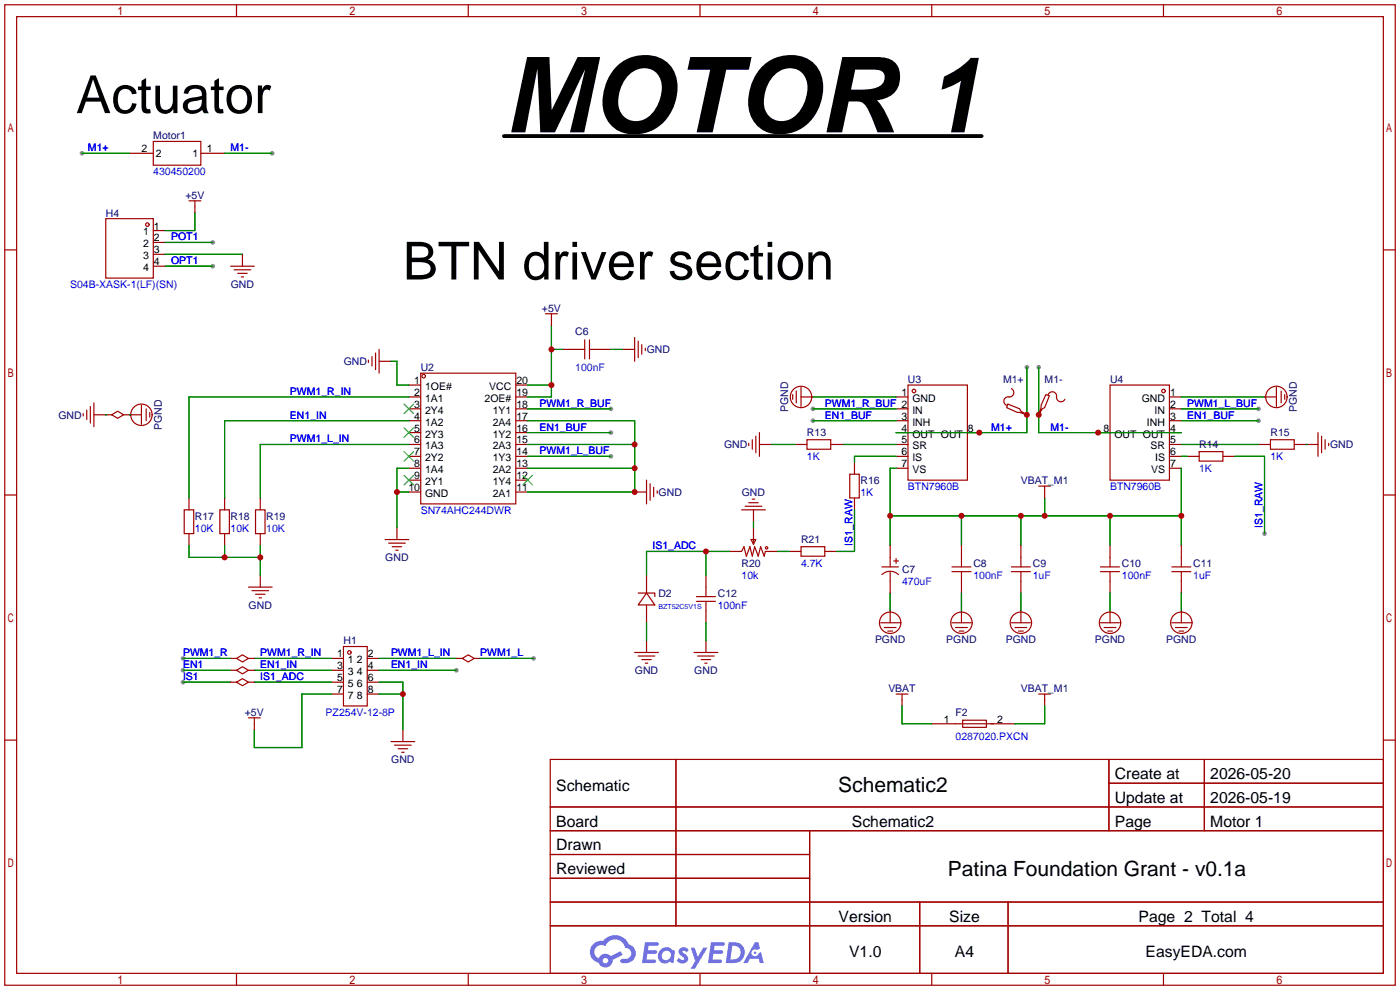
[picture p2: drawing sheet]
<svg xmlns="http://www.w3.org/2000/svg" width="299mm" height="212mm" viewBox="0 0 299 212" stroke-linecap="round" stroke-linejoin="round" font-family="sans-serif">
<g fill="#999">
<circle cx="97.5" cy="143.3" r=".51"/>
<circle cx="173.7" cy="87.4" r=".51"/>
<circle cx="173.7" cy="89.9" r=".51"/>
<circle cx="219.5" cy="78.5" r=".51"/>
<circle cx="130.6" cy="87.4" r=".51"/>
<circle cx="130.6" cy="92.5" r=".51"/>
<circle cx="222" cy="78.5" r=".51"/>
<circle cx="269" cy="87.4" r=".51"/>
<circle cx="269" cy="89.9" r=".51"/>
<circle cx="130.6" cy="97.5" r=".51"/>
<circle cx="270.3" cy="114" r=".51"/>
<circle cx="39.1" cy="140.7" r=".51"/>
<circle cx="114" cy="140.7" r=".51"/>
<circle cx="39.1" cy="143.3" r=".51"/>
<circle cx="39.1" cy="145.8" r=".51"/>
<circle cx="58.2" cy="32.8" r=".51"/>
<circle cx="17.5" cy="32.8" r=".51"/>
<circle cx="45.5" cy="51.8" r=".51"/>
<circle cx="45.5" cy="56.9" r=".51"/>
</g>
<g fill="none" stroke="#a10000" stroke-width=".25">
<path d="M1 1h297.2v209.6h-297.2zM3.6 3.6h292.1v204.4h-292.1zM50.5 1v2.6M100.1 1v2.6M149.6 1v2.6M199.1 1v2.6M248.7 1v2.6M1 53.4h2.6M295.7 53.4h2.5M1 105.8h2.6M295.7 105.8h2.5M1 158.2h2.6"/>
<path d="M295.7 158.2h2.5M117.6 162.3h178.1v45.7h-178.1zM117.6 172.5h178.1M117.6 177.5h178.1M144.5 162.3v35.6M173 177.5v30.5M237 162.3v15.2M237 167.4h58.7M257.4 162.3v15.2M117.6 182.6h55.4M117.6 192.8h178.1M117.6 187.7h55.4"/>
<path d="M117.6 197.9h178.1M196.6 192.8v15.2M215.4 192.8v15.2M50.5 208v2.6M100.1 208v2.6M149.6 208v2.6M199.1 208v2.6M248.7 208v2.6"/>
</g>
<g fill="#5487ff">
<path d="M145.3 202.7a1.3 1.3 0 0 1 1.9 .3l-.4 .6a.54 .54 0 0 0-.9-.2l.1 .2a1.34 1.34 0 0 1 .9 1.8 1.47 1.47 0 0 1-2.3-.1l.5-.6 .8 .5a.31 .31 0 0 0 .4-.3 .31 .31 0 0 0-.3-.4 1.12 1.12 0 0 1-.7-1.8z"/>
<path d="M147.6 202.5h.9l.6 2 1.2-2h.9l-2.7 4.6h-.9l1-1.7z"/>
<path d="M137.8 201.4h1.7a1.31 1.31 0 0 1 1.2 .2 .4 .4 0 0 1-.3 .5l-1.8 .1-.1 .9h1.6a.4 .4 0 0 1 .4 .4 .4 .4 0 0 1-.5 .4h-1.6l-.2 1.2h1.4a.46 .46 0 0 1 .5 0 .46 .46 0 0 1 .1 .5l-.4 .2h-2.6z"/>
<path d="M151.9 201.4h1.7a1.32 1.32 0 0 1 1.2 .2 .39 .39 0 0 1-.3 .5l-1.8 .1-.1 .9h1.6a.4 .4 0 0 1 .4 .4 .4 .4 0 0 1-.4 .4h-1.7l-.2 1.2h1.4a.46 .46 0 0 1 .5 0 .46 .46 0 0 1 .1 .5l-.4 .2h-2.6z"/>
<path d="M161.3 201.4h.8l.3 1.3-.6 .4a.75 .75 0 0 0-1.1 .3 .75 .75 0 0 0 .5 1 .75 .75 0 0 0 .9-.7l.5-.2 .6 2.3h-.8l-.3-.9h-1.8l-.5 .9h-1z"/>
<path d="M155.7 201.4l-.6 4.4h1.5a2.27 2.27 0 0 0 2.6-2.2 2.27 2.27 0 0 0-2.7-2.2zM156.5 202.1a1.5 1.5 0 0 1 1.8 1.6 1.5 1.5 0 0 1-1.9 1.4h-.3z"/>
<path d="M141.2 203a1.6 1.6 0 0 0-.3 2.3 1.6 1.6 0 0 0 2.3 .2l.7 .3 .3-2.4-.1-.3-.5-.1a1.58 1.58 0 0 0-2.4 0zM141.8 203.5a.98 .98 0 0 1 1.6 .4 .98 .98 0 0 1-1.1 1.3 .94 .94 0 0 1-.9-.7 .94 .94 0 0 1 .4-1z"/>
<path d="M126.8 201.8a2.37 2.37 0 0 0 1.1 4 1.54 1.54 0 0 0 1.8 1 1.54 1.54 0 0 0 1.2-1.6l2.2-1.1-.5-.8-2 1a1.57 1.57 0 0 0-2.7 .5 1.5 1.5 0 0 1-.7-2.1 1.5 1.5 0 0 1 2.2-.5 2.23 2.23 0 0 1 2.3-1.4 2.23 2.23 0 0 1 2 1.8 1.16 1.16 0 0 1 1.2 1.1 1.16 1.16 0 0 1-1.1 1.2h-.7a.47 .47 0 0 0-.5 .4 .47 .47 0 0 0 .4 .5 2.17 2.17 0 0 0 2.5-.9 2.17 2.17 0 0 0-.3-2.7l-.8-.4a3.2 3.2 0 0 0-5.5-.7l-1.1 .1zM128.8 205.3a.6 .6 0 0 1 1.2 0 .6 .6 0 0 1-1.2 0z"/>
<circle cx="161.4" cy="203.6" r=".28"/>
</g>
<g fill="none" stroke="#a10000" stroke-width=".25">
<path d="M27.7 32.8h5.1M32.8 30.2h10.1v5.1h-10.1zM42.9 32.8h5.1M22.6 46.7h10.2v12.7h-10.2zM32.8 49.3h2.5M32.8 51.8h2.5M32.8 54.4h2.5M32.8 56.9h2.5M40.4 42.9h2.5M41.7 42.9v2.6M49.3 56.9h5.1M50 57.7h3.6"/>
<path d="M50.8 58.4h2M51.6 59.2h.5M51.8 54.4v2.5M78.7 77v.5M79.5 76.2v2M80.3 75.4v3.6M81 77.2h2.6M81 74.7v5.1M89.9 79.8h20.3v27.9h-20.3zM116.6 67.1h2.5M117.9 67.1v2.5M120.4 74.7h4.6"/>
<path d="M125 72.6v4.1M126 74.7h4.6M126 72.6v4.1M133.1 74.7h2.5M135.6 72.1v5.1M136.4 72.9v3.6M137.2 73.7v2M137.9 74.4v.5M17.8 88.4v.5M18.5 87.6v2.1M19.3 86.9v3.5M20.1 88.6h3.8"/>
<path d="M20.1 86.1v5.1M23.9 88.6l1.2-.7 1.3 .7-1.3 .8zM26.4 88.6h3.8M30.2 86.6v4.1M31.2 87.4v2.5M32 88.1v1.1M87.4 84.8h2.5M87.4 87.4h2.5M87.4 89.9h2.5M87.4 92.5h2.5M87.4 95h2.5M87.4 97.5h2.5"/>
<path d="M87.4 82.3h2.5M110.2 84.8h2.6M110.2 87.4h2.6M110.2 89.9h2.6M110.2 92.5h2.6M110.2 95h2.6M110.2 97.5h2.6M110.2 82.3h2.6M160 94.7v.5M160.8 94v2M161.5 93.2v3.6M162.3 95h2.5"/>
<path d="M162.3 92.5v5M169.4 84.3v1M169.9 95h2.6M170.2 83.6v2.5M171.2 84.8h2.5M171.2 82.8v4.1M172.5 94h5v2h-5zM177.5 95h2.6M182.6 98.8v2.5M191.5 84.8h2.6M191.5 87.4h2.6M191.5 89.9h2.6"/>
<path d="M191.5 92.5h2.6M191.5 95h2.6M191.5 97.5h2.6M194.1 82.3h12.7v20.3h-12.7zM206.8 92.5h2.5M215.4 86.4l2.5 1 .3 .5 1.3 .7-1.6-.5h-.5l-2.3-1zM216.2 83.1a.98 .98 0 0 1 .4 1.2 .98 .98 0 0 1-1.3 .5 .93 .93 0 0 0-.8 .9 .93 .93 0 0 0 .6 .9M219.2 88.6h.3M222 88.4v.2M223.5 84.3l.8 .3-1 2.5-.5 .3-.8 1.2 .5-1.5v-.5zM224 84.3a.93 .93 0 0 1 1.2-.5 .93 .93 0 0 1 .6 1 .94 .94 0 0 0 .7 1 .94 .94 0 0 0 1.1-.5M234.7 92.5h2.5"/>
<path d="M237.2 82.3h12.7v20.3h-12.7zM249.9 84.8h2.6M249.9 87.4h2.6M249.9 89.9h2.6M249.9 92.5h2.6M249.9 95h2.6M249.9 97.5h2.6M253.7 97.5h2.6M256.3 96.5h5.1v2.1h-5.1zM261.4 97.5h2.5M269 95h2.5M270.3 84.8h2.5"/>
<path d="M271.5 94h5.1v2h-5.1zM272.8 82.8v4.1M273.8 83.6v2.5M274.6 84.3v1M276.6 95h5.1M281.7 92.5v5M282.4 93.2v3.6M283.2 94v2M284 94.7v.5M39.4 109h2v5h-2zM40.4 106.4v2.6M40.4 114v2.6"/>
<path d="M47 109h2v5h-2zM48 106.4v2.6M48 114v2.6M54.6 109h2v5h-2zM55.6 106.4v2.6M55.6 114v2.6M82.3 115.3h5.1M83.1 116.1h3.5M83.8 116.8h2.1M84.6 117.6h.5M84.8 112.8v2.5M87.4 100.1h2.5"/>
<path d="M87.4 102.6h2.5M87.4 105.2h2.5M110.2 100.1h2.6M110.2 102.6h2.6M110.2 105.2h2.6M135.6 105.2h2.6M138.2 102.6v5.1M138.9 103.4v3.5M139.7 104.1v2.1M140.5 104.9v.5M156 117.9h2.5l.5-1.1 .5 2.1 .8-2.1 .5 2.1 .5-2.1 .8 2.1 .5-2.1 .7 2.1 .3-1h2.5M158.5 109h5.1"/>
<path d="M159.3 108.2h3.5M160 107.4h2.1M160.5 115.3h1l-.5 1zM160.8 106.7h.5M161 109v2.5M161 112.8v3.5M168.7 117.9h2.5M171.2 116.8h5.1v2.1h-5.1zM176.3 117.9h2.5M181.6 101.3h2v5.1h-2zM182.6 106.4v2.6M190.2 116.6v4.6"/>
<path d="M191 119.9h1M191.5 100.1h2.6M191.5 119.4v1M205.5 116.6v4.6M218.2 116.6v4.6M222 103.9h2.5M223.3 103.9v2.5M237.2 116.6v4.6M249.9 100.1h2.6M252.5 116.6v4.6M53.1 125.5h5.1M53.8 126.2h3.6"/>
<path d="M54.6 127h2M55.4 127.8h.5M55.6 122.9v2.6M73.4 138.2h5.1v12.7h-5.1zM135.6 139.4h5.1M136.4 126.7h3.6v.8M138.2 126.7l1.8 2.6h-3.6zM138.2 122.9v3.8M138.2 129.3v3.8M138.2 136.9v2.5M148.3 139.4h5.1M148.8 127.5h4.1"/>
<path d="M148.8 128.5h4.1M150.9 122.9v4.6M150.9 128.5v4.6M150.9 136.9v2.5M188.2 133.1h4.1M188.5 121.2h3.5M188.5 122.8a2.54 2.54 0 0 1 3.5 0M189 134.1h2.5M189.7 134.9h1.1M190.2 122.2v4.5M190.2 130.6v2.5M203.5 121.2h4"/>
<path d="M203.5 122.2h4M203.5 133.1h4M204.2 134.1h2.6M205 134.9h1M205.5 122.2v4.5M205.5 130.6v2.5M216.2 121.2h4M216.2 122.2h4M216.2 133.1h4M216.9 134.1h2.6M217.7 134.9h1M218.2 122.2v4.5"/>
<path d="M218.2 130.6v2.5M235.2 121.2h4.1M235.2 122.2h4.1M235.2 133.1h4.1M236 134.1h2.5M236.7 134.9h1M237.2 122.2v4.5M237.2 130.6v2.5M250.4 121.2h4.1M250.4 122.2h4.1M250.4 133.1h4.1M251.2 134.1h2.5"/>
<path d="M252 134.9h1M252.5 122.2v4.5M252.5 130.6v2.5M49.3 140.7h1.2M49.3 143.3h1.2M49.3 145.8h1.2M50.5 140.7l1.3-.7 1.3 .7-1.3 .8zM50.5 143.3l1.3-.8 1.3 .8-1.3 .7zM50.5 145.8l1.3-.8 1.3 .8-1.3 .8zM53.1 140.7h1.3M53.1 143.3h1.3M53.1 145.8h1.3"/>
<path d="M53.1 153.4h2.5M54.4 153.4v2.6M70.9 140.7h2.5M70.9 148.3h2.5M70.9 143.3h2.5M70.9 145.8h2.5M78.5 140.7h2.5M78.5 148.3h2.5M78.5 143.3h2.5M78.5 145.8h2.5M83.6 158.5h5M84.3 159.3h3.6"/>
<path d="M86.1 156v2.5M97.5 140.7h1.3M98.8 140.7l1.3-.7 1.2 .7-1.2 .8zM101.3 140.7h1.3M136.4 140.2h3.6M137.2 141h2M137.9 141.7h.5M149.1 140.2h3.6M149.9 141h2M150.6 141.7h.5M191.5 148.3h2.6M192.8 148.3v2.6"/>
<path d="M199.1 154.7h17.8M205.7 153.9h5.1v1.5h-5.1zM222 148.3h2.5M223.3 148.3v2.6M85.1 160h2M85.9 160.8h.5"/>
<circle cx="31.5" cy="48" r=".38"/>
<circle cx="30.2" cy="88.6" r="2.29"/>
<circle cx="90.6" cy="80.4" r=".38"/>
<circle cx="171.2" cy="84.8" r="2.29"/>
<circle cx="195.3" cy="83.6" r=".38"/>
<circle cx="248.7" cy="83.6" r=".38"/>
<circle cx="272.8" cy="84.8" r="2.29"/>
<circle cx="163.8" cy="117.1" r=".25"/>
<circle cx="74.7" cy="139.4" r=".38"/>
<circle cx="190.2" cy="133.1" r="2.29"/>
<circle cx="205.5" cy="133.1" r="2.29"/>
<circle cx="218.2" cy="133.1" r="2.29"/>
<circle cx="237.2" cy="133.1" r="2.29"/>
<circle cx="252.5" cy="133.1" r="2.29"/>
</g>
<path d="M86.4 86.4l2 2M86.4 91.4l2 2.1M86.4 96.5l2 2.1M88.4 86.4l-2 2M88.4 91.4l-2 2.1M88.4 96.5l-2 2.1M86.4 101.6l2 2M88.4 101.6l-2 2M111.8 101.6l2 2M113.8 101.6l-2 2" fill="none" stroke="#3c3" stroke-width=".25"/>
<g fill="none" stroke="#008700" stroke-width=".25">
<path d="M17.5 32.8h10.2M48 32.8h10.2M35.3 51.8h10.2M35.3 54.4h16.5M35.3 56.9h10.2M41.7 45.5v3.8h-6.4M83.6 77.2h1.2v5.1h2.6M117.9 69.6v15.2h-5.1M117.9 74.7h2.5M130.6 74.7h2.5M219.5 78.5v14h-28M222 78.5v14h30.5"/>
<path d="M22.6 88.6h.1M27.7 88.6h.1M87.4 95h-31.8v11.4M87.4 89.9h-39.4v16.5M87.4 84.8h-47v21.6M112.8 89.9h22.8v15.3h-22.8M112.8 95h22.8M112.8 82.3h5.1M112.8 87.4h17.8M112.8 92.5h17.8M112.8 97.5h17.8M164.8 95h5.1"/>
<path d="M173.7 84.8h17.8M173.7 89.9h17.8M173.7 87.4h17.8M180.1 95h11.4M191.5 97.5h-8.9v1.3M252.5 84.8h17.8M252.5 89.9h16.5M252.5 95h16.5M252.5 87.4h16.5M252.5 97.5h1.2M263.9 97.5h6.4v16.5M279.1 95h.1"/>
<path d="M40.4 116.6v2.5h15.2M48 116.6v2.5M55.6 116.6v6.3M84.8 105.2h2.6M87.4 100.1h-2.6v12.7M112.8 100.1h22.8M150.9 117.9v5M156 117.9h-17.8v5M161 111.5v1.3M166.1 117.9h2.6M182.6 109v8.9h-3.8M190.2 110.2h62.3"/>
<path d="M191.5 100.1h-1.3v16.5M205.5 110.2v6.4M218.2 110.2v6.4M223.3 106.4v3.8M237.2 110.2v6.4M252.5 100.1v16.5M138.2 133.1v3.8M150.9 133.1v3.8M190.2 126.7v3.9M205.5 126.7v3.9M218.2 126.7v3.9M237.2 126.7v3.9"/>
<path d="M252.5 126.7v3.9M39.1 140.7h10.2M39.1 143.3h10.2M39.1 145.8h10.2M54.4 140.7h16.5M54.4 143.3h16.5M54.4 145.8h16.5M70.9 148.3h-6.4v11.5h-10.1v-3.8M81 140.7h16.5M81 143.3h16.5M81 145.8h5.1v10.2M81 148.3h5.1"/>
<path d="M102.6 140.7h11.4M192.8 150.9v3.8h6.3M223.3 150.9v3.8h-6.4"/>
</g>
<path d="M107.7 29.1h102.1" fill="none" stroke="#000" stroke-width=".81"/>
<g fill="#c00">
<circle cx="55.6" cy="119.1" r=".63"/>
<circle cx="48" cy="119.1" r=".63"/>
<circle cx="135.6" cy="105.2" r=".63"/>
<circle cx="135.6" cy="100.1" r=".63"/>
<circle cx="135.6" cy="95" r=".63"/>
<circle cx="84.8" cy="105.2" r=".63"/>
<circle cx="117.9" cy="82.3" r=".63"/>
<circle cx="117.9" cy="74.7" r=".63"/>
<circle cx="209.3" cy="92.5" r=".63"/>
<circle cx="219.5" cy="88.6" r=".63"/>
<circle cx="234.7" cy="92.5" r=".63"/>
<circle cx="222" cy="88.6" r=".63"/>
<circle cx="86.1" cy="148.3" r=".63"/>
<circle cx="252.5" cy="110.2" r=".63"/>
<circle cx="237.2" cy="110.2" r=".63"/>
<circle cx="223.3" cy="110.2" r=".63"/>
<circle cx="218.2" cy="110.2" r=".63"/>
<circle cx="205.5" cy="110.2" r=".63"/>
<circle cx="190.2" cy="110.2" r=".63"/>
<circle cx="150.9" cy="117.9" r=".63"/>
</g>
<text font-size="22.4" x="107.7" y="28.3">MOTOR 1</text>
<g font-size="11.2">
<text x="16.3" y="24.2">Actuator</text>
<text x="86.1" y="59.7">BTN driver section</text>
</g>
<g font-size="4.5">
<text x="179.2" y="169.4">Schematic2</text>
<text x="202.6" y="187.1">Patina Foundation Grant - v0.1a</text>
</g>
<g font-size="3.4">
<text x="238.3" y="166.5">Create at</text>
<text x="258.7" y="166.5">2026-05-20</text>
<text x="118.9" y="169">Schematic</text>
<text x="238.3" y="171.6">Update at</text>
<text x="258.7" y="171.6">2026-05-19</text>
<text x="118.9" y="176.6">Board</text>
<text x="182.1" y="176.6">Schematic2</text>
<text x="238.3" y="176.6">Page</text>
<text x="258.7" y="176.6">Motor 1</text>
<text x="118.9" y="181.7">Drawn</text>
<text x="118.9" y="186.8">Reviewed</text>
<text x="179.2" y="197">Version</text>
<text x="202.9" y="197">Size</text>
<text x="243.3" y="197">Page 2 Total 4</text>
<text x="181.5" y="204.6">V1.0</text>
<text x="204.1" y="204.6">A4</text>
<text x="244.8" y="204.6">EasyEDA.com</text>
</g>
<g font-size="2.2" fill="#000080">
<text x="32.8" y="29.8">Motor1</text>
<text x="22.6" y="46.3">H4</text>
<text x="39.6" y="42.5">+5V</text>
<text x="49.3" y="61.5">GND</text>
<text x="115.8" y="66.6">+5V</text>
<text x="122.9" y="71.7">C6</text>
<text x="138.2" y="75.5">GND</text>
<text x="73.5" y="78">GND</text>
<text x="89.9" y="79.3">U2</text>
<text x="194.1" y="81.8">U3</text>
<text x="214.4" y="81.8">M1+</text>
<text x="223.3" y="81.8">M1-</text>
<text x="237.2" y="81.8">U4</text>
<text x="12.5" y="89.5">GND</text>
<text x="168.5" y="88.1" transform="rotate(-90 168.5 88.1)">PGND</text>
<text x="277.2" y="88.1" transform="rotate(-90 277.2 88.1)">PGND</text>
<text x="34.6" y="91.9" transform="rotate(-90 34.6 91.9)">PGND</text>
<text x="154.7" y="95.8">GND</text>
<text x="172.5" y="93.3">R13</text>
<text x="256.3" y="95.8">R14</text>
<text x="271.5" y="93.3">R15</text>
<text x="284.3" y="95.8">GND</text>
<text x="140.8" y="106">GND</text>
<text x="158.5" y="106">GND</text>
<text x="183.9" y="103.4">R16</text>
<text x="218.2" y="103.4">VBAT_M1</text>
<text x="41.7" y="111.1">R17</text>
<text x="49.3" y="111.1">R18</text>
<text x="56.9" y="111.1">R19</text>
<text x="82.3" y="119.9">GND</text>
<text x="171.2" y="116.1">R21</text>
<text x="158.5" y="121.2">R20</text>
<text x="192.8" y="122.5">C7</text>
<text x="208" y="121.2">C8</text>
<text x="220.7" y="121.2">C9</text>
<text x="239.8" y="121.2">C10</text>
<text x="255" y="121.2">C11</text>
<text x="53.1" y="130.1">GND</text>
<text x="140.7" y="127.6">D2</text>
<text x="153.4" y="127.6">C12</text>
<text x="73.4" y="137.7">H1</text>
<text x="187" y="137.5">PGND</text>
<text x="202.2" y="137.5">PGND</text>
<text x="214.9" y="137.5">PGND</text>
<text x="234" y="137.5">PGND</text>
<text x="249.2" y="137.5">PGND</text>
<text x="135.7" y="144.1">GND</text>
<text x="148.4" y="144.1">GND</text>
<text x="189.9" y="147.9">VBAT</text>
<text x="218.2" y="147.9">VBAT_M1</text>
<text x="52.3" y="153">+5V</text>
<text x="204.2" y="153">F2</text>
<text x="83.6" y="163.1">GND</text>
</g>
<g font-size="2.2" fill="#00f">
<text x="18.8" y="32.3">M1+</text>
<text x="49.3" y="32.3">M1-</text>
<text x="32.8" y="37.4">430450200</text>
<text x="36.6" y="51.4">POT1</text>
<text x="36.6" y="56.4">OPT1</text>
<text x="15" y="61.5">S04B-XASK-1(LF)(SN)</text>
<text x="122.9" y="79.3">100nF</text>
<text x="62" y="84.4">PWM1_R_IN</text>
<text x="62" y="89.5">EN1_IN</text>
<text x="115.3" y="86.9">PWM1_R_BUF</text>
<text x="176.3" y="86.9">PWM1_R_BUF 2</text>
<text x="176.3" y="89.5">EN1_BUF</text>
<text x="253.7" y="86.9">PWM1_L_BUF</text>
<text x="253.7" y="89.5">EN1_BUF</text>
<text x="62" y="94.5">PWM1_L_IN</text>
<text x="115.3" y="92">EN1_BUF</text>
<text x="211.8" y="92">M1+</text>
<text x="224.5" y="92">M1-</text>
<text x="115.3" y="97.1">PWM1_L_BUF</text>
<text x="172.5" y="98.4">1K</text>
<text x="256.3" y="100.9">1K</text>
<text x="271.5" y="98.4">1K</text>
<text x="183.9" y="106">1K</text>
<text x="194.1" y="104.7">BTN7960B</text>
<text x="237.2" y="104.7">BTN7960B</text>
<text x="41.7" y="113.6">10K</text>
<text x="49.3" y="113.6">10K</text>
<text x="56.9" y="113.6">10K</text>
<text x="89.9" y="109.8">SN74AHC244DWR</text>
<text x="269.8" y="112.8" transform="rotate(-90 269.8 112.8)">IS1_RAW</text>
<text x="139.4" y="117.4">IS1_ADC</text>
<text x="182.2" y="116.6" transform="rotate(-90 182.2 116.6)">IS1_RAW</text>
<text x="158.5" y="123.8">10k</text>
<text x="171.2" y="121.2">4.7K</text>
<text x="192.8" y="125">470uF</text>
<text x="208" y="123.8">100nF</text>
<text x="220.7" y="123.8">1uF</text>
<text x="239.8" y="123.8">100nF</text>
<text x="255" y="123.8">1uF</text>
<text x="153.4" y="130.1">100nF</text>
<text x="39.1" y="140.3">PWM1_R</text>
<text x="39.1" y="142.8">EN1</text>
<text x="55.6" y="140.3">PWM1_R_IN</text>
<text x="55.6" y="142.8">EN1_IN</text>
<text x="83.6" y="140.3">PWM1_L_IN</text>
<text x="83.6" y="142.8">EN1_IN</text>
<text x="102.6" y="140.3">PWM1_L</text>
<text x="39.1" y="145.3">IS1</text>
<text x="55.6" y="145.3">IS1_ADC</text>
<text x="69.6" y="153">PZ254V-12-8P</text>
<text x="204.2" y="158">0287020.PXCN</text>
</g>
<g font-size="2.2">
<text x="30.3" y="32.6">2</text>
<text x="33.3" y="33.6">2</text>
<text x="41.2" y="33.6">1</text>
<text x="44.2" y="32.6">1</text>
<text x="30.6" y="50.3">1</text>
<text x="30.6" y="52.9">2</text>
<text x="32.9" y="49.1">1</text>
<text x="32.9" y="51.6">2</text>
<text x="30.6" y="55.4">3</text>
<text x="30.6" y="58">4</text>
<text x="32.9" y="54.1">3</text>
<text x="32.9" y="56.7">4</text>
<text x="88.5" y="82.1">1</text>
<text x="90.9" y="83.4">1OE#</text>
<text x="104.6" y="83.4">VCC</text>
<text x="110.4" y="82.1">20</text>
<text x="88.5" y="84.6">2</text>
<text x="88.5" y="87.2">3</text>
<text x="88.5" y="89.7">4</text>
<text x="90.9" y="85.9">1A1</text>
<text x="90.9" y="88.4">2Y4</text>
<text x="103.6" y="85.9">2OE#</text>
<text x="105.3" y="88.4">1Y1</text>
<text x="110.4" y="89.7">17</text>
<text x="110.4" y="87.2">18</text>
<text x="110.4" y="84.6">19</text>
<text x="192.7" y="84.6">1</text>
<text x="192.7" y="89.7">3</text>
<text x="195" y="85.9">GND</text>
<text x="195" y="88.4">IN</text>
<text x="244" y="85.9">GND</text>
<text x="246.8" y="88.4">IN</text>
<text x="250.1" y="84.6">1</text>
<text x="250.1" y="87.2">2</text>
<text x="250.1" y="89.7">3</text>
<text x="88.5" y="92.2">5</text>
<text x="88.5" y="94.8">6</text>
<text x="90.9" y="91">1A2</text>
<text x="90.9" y="93.5">2Y3</text>
<text x="105.3" y="93.5">1Y2</text>
<text x="105.3" y="91">2A4</text>
<text x="110.4" y="94.8">15</text>
<text x="110.4" y="92.2">16</text>
<text x="192.7" y="92.2">4</text>
<text x="192.7" y="94.8">5</text>
<text x="195" y="91">INH</text>
<text x="195" y="93.5">OUT OUT</text>
<text x="206.9" y="92.2">8</text>
<text x="235.9" y="92.2">8</text>
<text x="238.2" y="93.5">OUT OUT</text>
<text x="245.1" y="91">INH</text>
<text x="250.1" y="92.2">4</text>
<text x="250.1" y="94.8">5</text>
<text x="88.5" y="97.3">7</text>
<text x="88.5" y="99.9">8</text>
<text x="90.9" y="96.1">1A3</text>
<text x="90.9" y="98.6">2Y2</text>
<text x="90.9" y="101.1">1A4</text>
<text x="105.3" y="101.1">2A2</text>
<text x="105.3" y="98.6">1Y3</text>
<text x="105.3" y="96.1">2A3</text>
<text x="110.4" y="99.9">13</text>
<text x="110.4" y="97.3">14</text>
<text x="192.7" y="97.3">6</text>
<text x="192.7" y="99.9">7</text>
<text x="195" y="96.1">SR</text>
<text x="195" y="98.6">IS</text>
<text x="195" y="101.1">VS</text>
<text x="245.9" y="96.1">SR</text>
<text x="246" y="101.1">VS</text>
<text x="246.9" y="98.6">IS</text>
<text x="250.1" y="97.3">6</text>
<text x="250.1" y="99.9">7</text>
<text x="87.3" y="104.9">10</text>
<text x="88.5" y="102.4">9</text>
<text x="90.9" y="103.7">2Y1</text>
<text x="90.9" y="106.2">GND</text>
<text x="105.3" y="106.2">2A1</text>
<text x="105.3" y="103.7">1Y4</text>
<text x="110.4" y="104.9">11</text>
<text x="110.4" y="102.4">12</text>
<text x="72" y="140.5">1</text>
<text x="72" y="143">3</text>
<text x="74.3" y="141.8">1</text>
<text x="76.3" y="141.8">2</text>
<text x="78.6" y="143">4</text>
<text x="78.6" y="140.5">2</text>
<text x="72" y="145.6">5</text>
<text x="72" y="148.1">7</text>
<text x="74.3" y="144.3">3</text>
<text x="74.3" y="146.9">5</text>
<text x="74.3" y="149.4">7</text>
<text x="76.3" y="149.4">8</text>
<text x="76.3" y="146.9">6</text>
<text x="76.3" y="144.3">4</text>
<text x="78.6" y="148.1">8</text>
<text x="78.6" y="145.6">6</text>
<text x="201.7" y="154.5">1</text>
<text x="213.1" y="154.5">2</text>
</g>
<text font-size="1.5" fill="#00f" x="140.7" y="130.3">BZT52C5V1S</text>
</svg>
